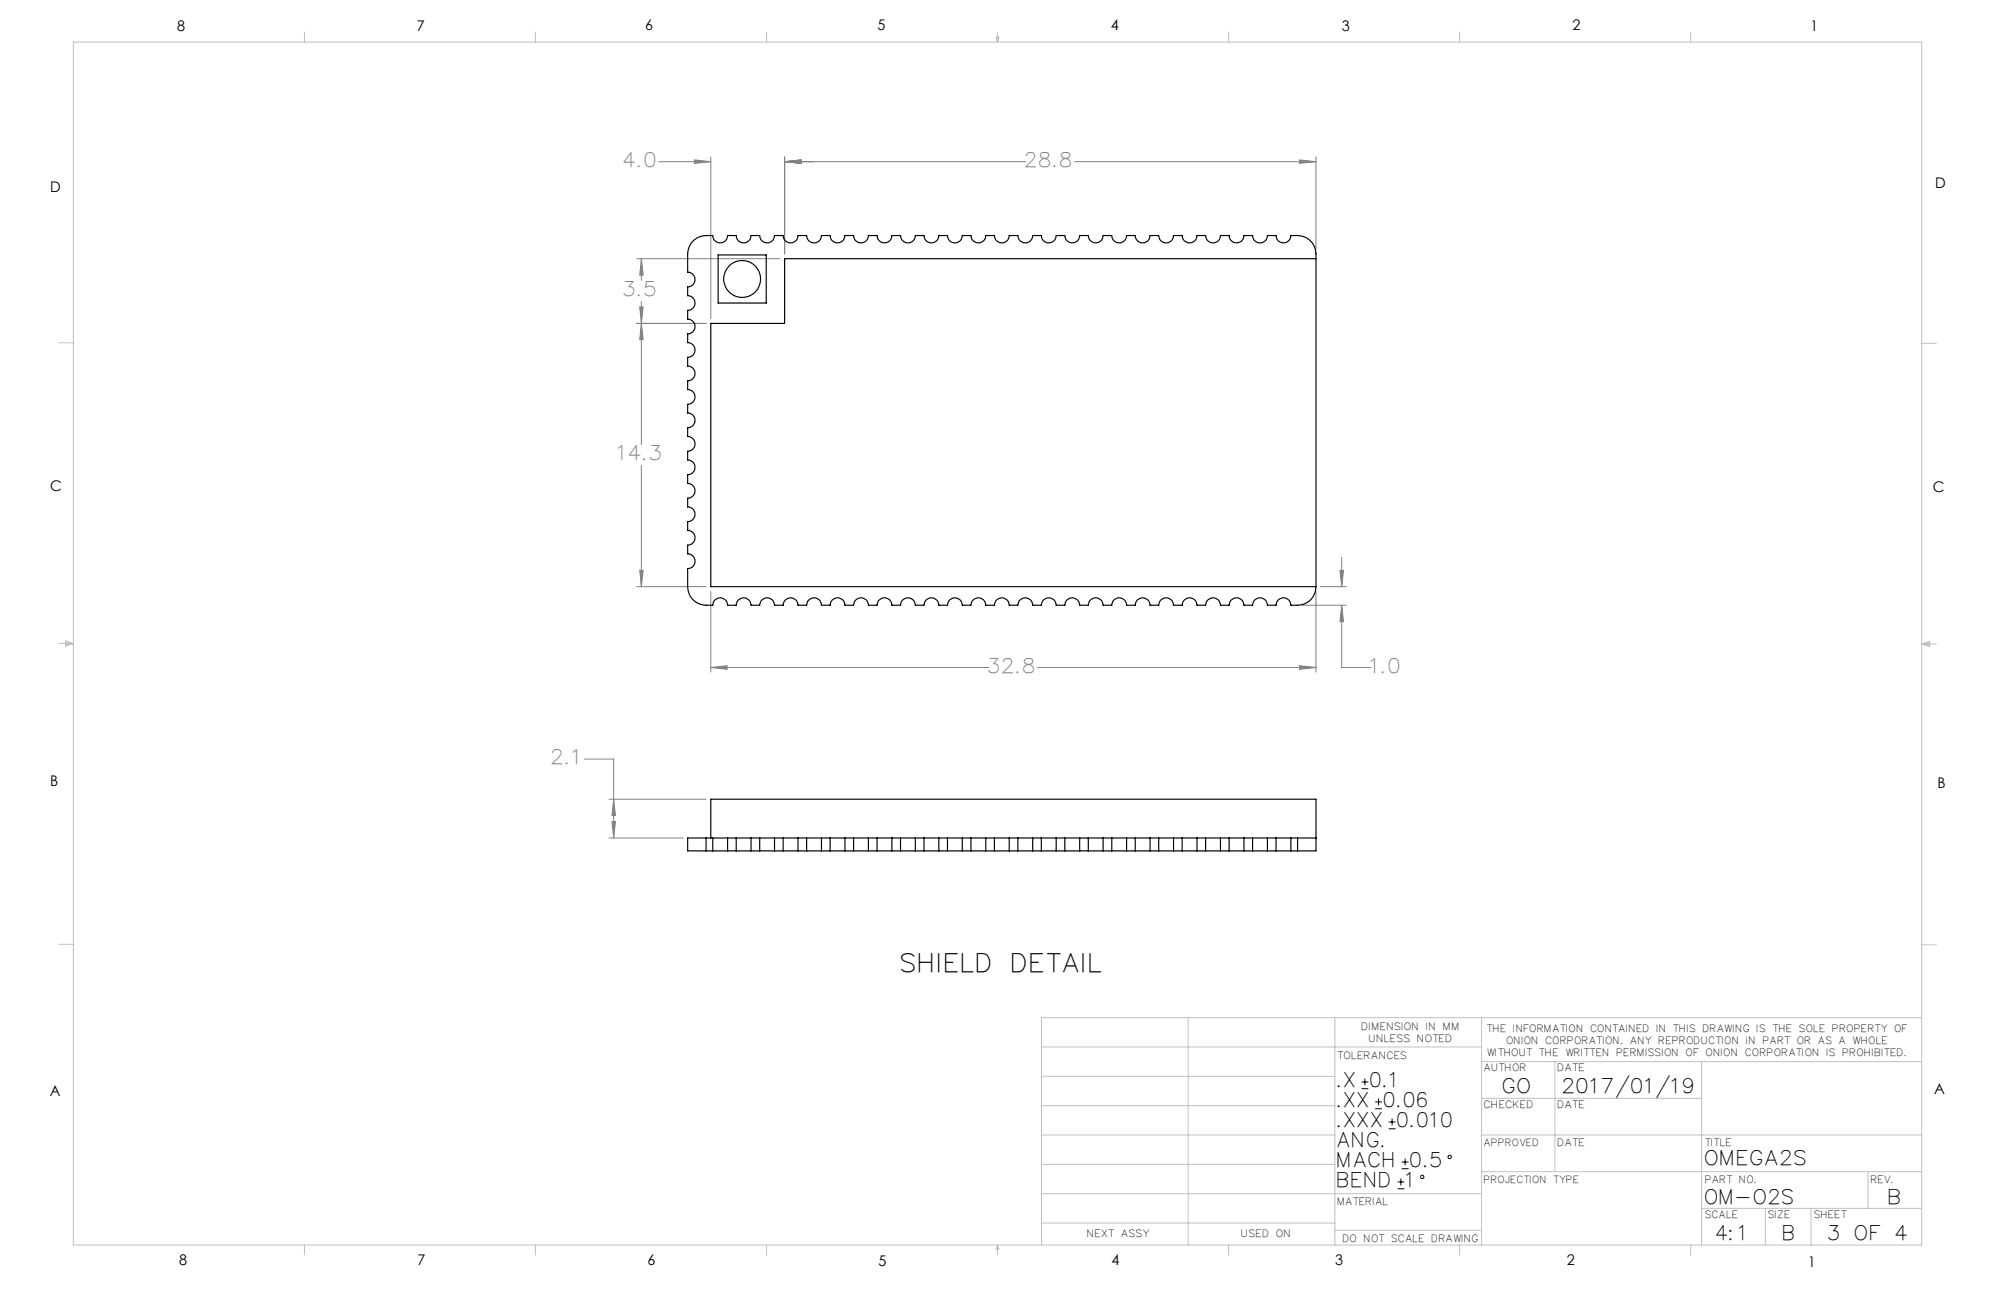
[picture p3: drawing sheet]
<svg xmlns="http://www.w3.org/2000/svg" width="432mm" height="279mm" viewBox="0 0 432 279" stroke-linecap="round" stroke-linejoin="round" font-family="sans-serif">
<g fill="none" stroke="#000" stroke-width=".22">
<path d="M294.7 235.6h1.5M294.7 234.2h1.5M295.4 233.4v1.5M297.6 240h1.5M297.6 238.5h1.5M298.4 237.7v1.5M300.6 244.3h1.4M300.6 242.8h1.4M301.3 242.1v1.5M302.5 257.3h1.5M302.5 255.8h1.5M303.2 255.1v1.4"/>
<path d="M303.4 252.9h1.5M303.4 251.5h1.5M304.1 250.8v1.4"/>
<circle cx="307.8" cy="254.7" r=".38"/>
<circle cx="313.8" cy="250.4" r=".37"/>
</g>
<g fill="none" stroke="#808080" stroke-width=".22">
<path d="M142.6 35h11.2M150.3 34.6l3.5 .4-3.5 .3zM153.8 34v35M169.8 35l3.6-.4v.7zM169.8 34v21M169.8 35h52.2M232.6 35h52.2M281.3 34.6l3.5 .4-3.5 .3zM284.8 34v20M137.8 56h31M138.8 56l.4 3.5h-.7zM138.8 56v4.7"/>
<path d="M137.8 70h15M138.5 66.4h.7l-.4 3.6zM138.8 70l.4 3.5h-.7zM138.8 65.3v30.9M138.8 100.8v26.2M137.8 127h15M138.5 123.4h.7l-.4 3.6zM153.8 128v17.5M281.8 131h9.6M284.8 128v17.5M285.8 127h5.6M290 123.4h.8l-.4 3.6z"/>
<path d="M290.4 131l.4 3.5h-.8zM290.4 131v13.5h6.4M290.4 120.6v6.4M153.8 144.5l3.6-.4v.8zM153.8 144.5h60.2M224.6 144.5h60.2M281.3 144.1l3.5 .4-3.5 .4zM126.5 164.3h6.3v17.1M131.8 173h21M132.5 177.8h.7l-.4 3.6zM132.8 173l.4 3.5h-.7zM131.8 181.4h16"/>
</g>
<g fill="none" stroke="#c0c0c0" stroke-width=".22">
<path d="M15.9 9.1h400v260.4h-400zM65.9 6.9v2.2M115.9 6.9v2.2M165.9 6.9v2.2M215.6 8h.6l-.3 1.1zM215.7 8l.2 1.1M215.9 6.9v2.2M216 8l-.1 1.1M265.9 6.9v2.2M315.9 6.9v2.2M365.9 6.9v2.2M12.7 74.2h3.2"/>
<path d="M415.9 74.3h3.2M12.7 139.3h3.2M14.2 139.1l1.7 .2M14.2 138.7l1.7 .6-1.7 .5zM15.9 139.3l-1.7 .3M415.9 139.4h3.2M415.9 139.4l1.8-.6v1.2zM415.9 139.4l1.8 .3M417.7 139.2l-1.8 .2M12.7 204.4h3.2M415.9 204.5h3.2M225.4 226.6h95.3"/>
<path d="M225.4 239.3h63.5M225.4 232.9h63.5M257.2 220.2v49.3M288.9 220.2v49.3M320.7 220.2v49.3M320.7 237.7h47.6M320.7 229.8h95.2M336.5 229.8v23.8M368.3 229.8v39.7M415.9 220.2h-190.5v49.3M225.4 258.3h95.3M225.4 245.6h63.5"/>
<path d="M225.4 252h63.5M320.7 253.6h95.2M320.7 245.6h95.2M404.3 253.6v7.9M65.9 269.5v2.1M115.9 269.5v2.1M165.9 269.5v2.1M215.9 269.5v2.1M215.9 269.5l.3 .8h-.6zM225.4 264.7h63.5M265.9 269.5v2.1M288.9 266.3h31.8"/>
<path d="M315.9 269.5v2.1M365.9 269.5v2.1M368.3 261.5h47.6M382.1 261.5v8M392 261.5v8"/>
</g>
<path d="M153.8 144.5l3.6-.4v.8zM281.3 144.1l3.5 .4-3.5 .4zM150.3 34.6l3.5 .4-3.5 .3zM169.8 35l3.6-.4v.7zM169.8 35l3.6-.4v.7zM281.3 34.6l3.5 .4-3.5 .3zM138.5 66.4h.7l-.4 3.6zM138.8 56l.4 3.5h-.7zM138.5 123.4h.7l-.4 3.6zM138.8 70l.4 3.5h-.7zM290 123.4h.8l-.4 3.6zM290.4 131l.4 3.5h-.8zM132.8 173l.4 3.5h-.7zM132.5 177.8h.7l-.4 3.6z" fill="#808080"/>
<g fill="none" stroke="#000" stroke-width=".25">
<path d="M150.2 51.9a4.9 4.9 0 0 1 4.1-.9 1.61 1.61 0 0 0 1.6 1.6 1.61 1.61 0 0 0 1.6-1.6h1.8l.1 .4a1.6 1.6 0 0 0 1.8 1.1 1.6 1.6 0 0 0 1.4-1.5h1.8l.1 .4a1.6 1.6 0 0 0 1.8 1.1 1.6 1.6 0 0 0 1.3-1.5h1.9l.1 .4a1.6 1.6 0 0 0 1.7 1.1 1.6 1.6 0 0 0 1.4-1.5h1.9l.1 .4a1.6 1.6 0 0 0 1.7 1.1 1.6 1.6 0 0 0 1.4-1.5h1.9v.4a1.6 1.6 0 0 0 1.8 1.1 1.6 1.6 0 0 0 1.4-1.5h1.8l.1 .4a1.6 1.6 0 0 0 1.8 1.1 1.6 1.6 0 0 0 1.4-1.5h1.8l.1 .4a1.6 1.6 0 0 0 1.8 1.1 1.6 1.6 0 0 0 1.3-1.5h1.9l.1 .4a1.6 1.6 0 0 0 1.7 1.1 1.6 1.6 0 0 0 1.4-1.5h1.9l.1 .4a1.6 1.6 0 0 0 1.7 1.1 1.6 1.6 0 0 0 1.4-1.5h1.9v.4a1.6 1.6 0 0 0 1.8 1.1 1.6 1.6 0 0 0 1.4-1.5h1.8l.1 .4a1.6 1.6 0 0 0 1.8 1.1 1.6 1.6 0 0 0 1.4-1.5h1.8l.1 .4a1.6 1.6 0 0 0 1.8 1.1 1.6 1.6 0 0 0 1.3-1.5h1.9l.1 .4a1.6 1.6 0 0 0 1.7 1.1 1.6 1.6 0 0 0 1.4-1.5h1.9l.1 .4a1.6 1.6 0 0 0 1.7 1.1 1.6 1.6 0 0 0 1.4-1.5h1.9v.4a1.6 1.6 0 0 0 1.8 1.1 1.6 1.6 0 0 0 1.4-1.5h1.8l.1 .4a1.6 1.6 0 0 0 1.8 1.1 1.6 1.6 0 0 0 1.4-1.5h1.8l.1 .4a1.6 1.6 0 0 0 1.8 1.1 1.6 1.6 0 0 0 1.3-1.5h1.9l.1 .4a1.6 1.6 0 0 0 1.7 1.1 1.6 1.6 0 0 0 1.4-1.5h1.9l.1 .4a1.6 1.6 0 0 0 1.7 1.1 1.6 1.6 0 0 0 1.4-1.5h1.9v.4a1.6 1.6 0 0 0 1.8 1.1 1.6 1.6 0 0 0 1.4-1.5h1.8l.1 .4a1.6 1.6 0 0 0 1.8 1.1 1.6 1.6 0 0 0 1.4-1.5h1.8l.1 .4a1.6 1.6 0 0 0 1.8 1.1 1.6 1.6 0 0 0 1.3-1.5h1.9l.1 .4a1.6 1.6 0 0 0 1.7 1.1 1.6 1.6 0 0 0 1.4-1.5h1.9l.1 .4a1.6 1.6 0 0 0 1.7 1.1 1.6 1.6 0 0 0 1.4-1.5 4.6 4.6 0 0 1 4.9 2l.3 .6 .2 1.4v72a4 4 0 0 1-4 4h-1.4l-.1-.4a1.59 1.59 0 0 0-1.7-1.2 1.59 1.59 0 0 0-1.4 1.6h-1.9l-.1-.4a1.59 1.59 0 0 0-1.7-1.2 1.59 1.59 0 0 0-1.4 1.6h-1.9v-.4a1.59 1.59 0 0 0-1.8-1.2 1.59 1.59 0 0 0-1.4 1.6h-1.8l-.1-.4a1.59 1.59 0 0 0-1.8-1.2 1.59 1.59 0 0 0-1.4 1.6h-1.8l-.1-.4a1.59 1.59 0 0 0-1.7-1.2 1.59 1.59 0 0 0-1.4 1.6h-1.9l-.1-.4a1.59 1.59 0 0 0-1.7-1.2 1.59 1.59 0 0 0-1.4 1.6h-1.9l-.1-.4a1.59 1.59 0 0 0-1.7-1.2 1.59 1.59 0 0 0-1.4 1.6h-1.9v-.4a1.59 1.59 0 0 0-1.8-1.2 1.59 1.59 0 0 0-1.4 1.6h-1.8l-.1-.4a1.59 1.59 0 0 0-1.8-1.2 1.59 1.59 0 0 0-1.4 1.6h-1.8l-.1-.4a1.59 1.59 0 0 0-1.7-1.2 1.59 1.59 0 0 0-1.4 1.6h-1.9l-.1-.4a1.59 1.59 0 0 0-1.7-1.2 1.59 1.59 0 0 0-1.4 1.6h-1.9l-.1-.4a1.59 1.59 0 0 0-1.7-1.2 1.59 1.59 0 0 0-1.4 1.6h-1.9v-.4a1.59 1.59 0 0 0-1.8-1.2 1.59 1.59 0 0 0-1.4 1.6h-1.8l-.1-.4a1.59 1.59 0 0 0-1.8-1.2 1.59 1.59 0 0 0-1.4 1.6h-1.8l-.1-.4a1.59 1.59 0 0 0-1.7-1.2 1.59 1.59 0 0 0-1.4 1.6h-1.9l-.1-.4a1.59 1.59 0 0 0-1.7-1.2 1.59 1.59 0 0 0-1.4 1.6h-1.9l-.1-.4a1.59 1.59 0 0 0-1.7-1.2 1.59 1.59 0 0 0-1.4 1.6h-1.9v-.4a1.59 1.59 0 0 0-1.8-1.2 1.59 1.59 0 0 0-1.4 1.6h-1.8l-.1-.4a1.59 1.59 0 0 0-1.8-1.2 1.59 1.59 0 0 0-1.4 1.6h-1.8l-.1-.4a1.59 1.59 0 0 0-1.7-1.2 1.59 1.59 0 0 0-1.4 1.6h-1.9l-.1-.4a1.59 1.59 0 0 0-1.7-1.2 1.59 1.59 0 0 0-1.4 1.6h-1.9l-.1-.4a1.59 1.59 0 0 0-1.7-1.2 1.59 1.59 0 0 0-1.4 1.6h-1.9v-.4a1.59 1.59 0 0 0-1.8-1.2 1.59 1.59 0 0 0-1.4 1.6h-1.8l-.1-.4a1.59 1.59 0 0 0-1.8-1.2 1.59 1.59 0 0 0-1.4 1.6h-1.8l-.1-.4a1.59 1.59 0 0 0-1.7-1.2 1.59 1.59 0 0 0-1.4 1.6 4.6 4.6 0 0 1-4.9-2l-.5-1.3-.1-.7v-4a1.59 1.59 0 0 0 1.6-1.5 1.59 1.59 0 0 0-1.6-1.6v-1.9l.5-.1a1.6 1.6 0 0 0 1.1-1.7 1.6 1.6 0 0 0-1.6-1.4v-1.9h.5a1.6 1.6 0 0 0 1.1-1.8 1.6 1.6 0 0 0-1.6-1.4v-1.9h.5a1.6 1.6 0 0 0 1.1-1.8 1.6 1.6 0 0 0-1.6-1.4v-1.9h.5a1.6 1.6 0 0 0 1.1-1.8 1.6 1.6 0 0 0-1.6-1.3v-2h.5a1.6 1.6 0 0 0 1.1-1.7 1.6 1.6 0 0 0-1.6-1.4v-1.9l.5-.1a1.6 1.6 0 0 0 1.1-1.7 1.6 1.6 0 0 0-1.6-1.4v-1.9h.5a1.6 1.6 0 0 0 1.1-1.8 1.6 1.6 0 0 0-1.6-1.4v-1.9h.5a1.6 1.6 0 0 0 1.1-1.8 1.6 1.6 0 0 0-1.6-1.4v-1.9h.5a1.6 1.6 0 0 0 1.1-1.8 1.6 1.6 0 0 0-1.6-1.3v-2h.5a1.6 1.6 0 0 0 1.1-1.7 1.6 1.6 0 0 0-1.6-1.4v-1.9l.5-.1a1.6 1.6 0 0 0 1.1-1.7 1.6 1.6 0 0 0-1.6-1.4v-1.9h.5a1.6 1.6 0 0 0 1.1-1.8 1.6 1.6 0 0 0-1.6-1.4l.1-4.6a3.9 3.9 0 0 1 1.3-2.4zM155.4 55.2h10.4v10.4h-10.4zM284.8 56h-115v14h-16v57h131M152.8 181.4h-4v2.7h4M152.8 181.4h1.5M152.8 184.1h1.5M152.8 181.4v2.7M153.8 181.4v-8.4h131v11.1h-4M154.3 184.1h3.2M154.3 181.4h3.2M154.3 181.4v2.7M157.5 181.4h1.8"/>
<path d="M157.5 184.1h1.8M157.5 181.4v2.7M159.3 184.1h3.3M159.3 181.4h3.3M159.3 181.4v2.7M162.6 181.4h1.8M162.6 184.1h1.8M162.6 181.4v2.7M164.4 184.1h3.2M164.4 181.4h3.2M164.4 181.4v2.7M167.6 181.4h1.9"/>
<path d="M167.6 184.1h1.9M167.6 181.4v2.7M169.5 184.1h3.2M169.5 181.4h3.2M169.5 181.4v2.7M172.7 181.4h1.9M172.7 184.1h1.9M172.7 181.4v2.7M174.6 184.1h3.2M174.6 181.4h3.2M174.6 181.4v2.7M177.8 181.4h1.9"/>
<path d="M177.8 184.1h1.9M177.8 181.4v2.7M179.7 184.1h3.2M179.7 181.4h3.2M179.7 181.4v2.7M182.9 181.4h1.8M182.9 184.1h1.8M182.9 181.4v2.7M184.7 184.1h3.3M184.7 181.4h3.3M184.7 181.4v2.7M188 181.4h1.8"/>
<path d="M188 184.1h1.8M188 181.4v2.7M189.8 184.1h3.2M189.8 181.4h3.2M189.8 181.4v2.7M193 181.4h1.9M193 184.1h1.9M193 181.4v2.7M194.9 184.1h3.2M194.9 181.4h3.2M194.9 181.4v2.7M198.1 181.4h1.9"/>
<path d="M198.1 184.1h1.9M198.1 181.4v2.7M200 184.1h3.2M200 181.4h3.2M200 181.4v2.7M203.2 181.4h1.9M203.2 184.1h1.9M203.2 181.4v2.7M205.1 184.1h3.2M205.1 181.4h3.2M205.1 181.4v2.7M208.3 181.4h1.8"/>
<path d="M208.3 184.1h1.8M208.3 181.4v2.7M210.1 184.1h3.3M210.1 181.4h3.3M210.1 181.4v2.7M213.4 181.4h1.8M213.4 184.1h1.8M213.4 181.4v2.7M215.2 184.1h3.2M215.2 181.4h3.2M215.2 181.4v2.7M218.4 181.4h1.9"/>
<path d="M218.4 184.1h1.9M218.4 181.4v2.7M220.3 184.1h3.2M220.3 181.4h3.2M220.3 181.4v2.7M223.5 181.4h1.9M223.5 184.1h1.9M223.5 181.4v2.7M225.4 184.1h3.2M225.4 181.4h3.2M225.4 181.4v2.7M228.6 181.4h1.9"/>
<path d="M228.6 184.1h1.9M228.6 181.4v2.7M230.5 184.1h3.2M230.5 181.4h3.2M230.5 181.4v2.7M233.7 181.4h1.8M233.7 184.1h1.8M233.7 181.4v2.7M235.5 184.1h3.3M235.5 181.4h3.3M235.5 181.4v2.7M238.8 181.4h1.8"/>
<path d="M238.8 184.1h1.8M238.8 181.4v2.7M240.6 184.1h3.2M240.6 181.4h3.2M240.6 181.4v2.7M243.8 181.4h1.9M243.8 184.1h1.9M243.8 181.4v2.7M245.7 184.1h3.2M245.7 181.4h3.2M245.7 181.4v2.7M248.9 181.4h1.9"/>
<path d="M248.9 184.1h1.9M248.9 181.4v2.7M250.8 184.1h3.2M250.8 181.4h3.2M250.8 181.4v2.7M254 181.4h1.9M254 184.1h1.9M254 181.4v2.7M255.9 184.1h3.2M255.9 181.4h3.2M255.9 181.4v2.7M259.1 181.4h1.8"/>
<path d="M259.1 184.1h1.8M259.1 181.4v2.7M260.9 184.1h3.3M260.9 181.4h3.3M260.9 181.4v2.7M264.2 181.4h1.8M264.2 184.1h1.8M264.2 181.4v2.7M266 184.1h3.2M266 181.4h3.2M266 181.4v2.7M269.2 181.4h1.9"/>
<path d="M269.2 184.1h1.9M269.2 181.4v2.7M271.1 184.1h3.2M271.1 181.4h3.2M271.1 181.4v2.7M274.3 181.4h1.9M274.3 184.1h1.9M274.3 181.4v2.7M276.2 184.1h3.2M276.2 181.4h3.2M276.2 181.4v2.7M279.4 181.4h1.4"/>
<path d="M279.4 184.1h1.4M279.4 181.4v2.7M280.8 181.4h4M280.8 181.4v2.7"/>
<circle cx="160.6" cy="60.4" r="4"/>
</g>
<text font-size="5.5" x="195.2" y="210.3">SHIELD DETAIL</text>
<g font-size="4.3" fill="#808080">
<text x="135.1" y="36.1">4.0</text>
<text x="222.1" y="36.1">28.8</text>
<text x="135.1" y="64.1">3.5</text>
<text x="133.9" y="99.6">14.3</text>
<text x="214.1" y="145.6">32.8</text>
<text x="296.8" y="145.6">1.0</text>
<text x="119.5" y="165.4">2.1</text>
</g>
<g font-size="4.3">
<text x="289.6" y="235.3">.X 0.1</text>
<text x="289.6" y="239.6">.XX 0.06</text>
<text x="325.4" y="236.5">GO</text>
<text x="338.4" y="236.5">2017/01/19</text>
<text x="289.6" y="243.9">.XXX 0.010</text>
<text x="289.6" y="248.3">ANG.</text>
<text x="289.6" y="252.6">MACH 0.5</text>
<text x="289.6" y="256.9">BEND 1</text>
<text x="369.2" y="252.2">OMEGA2S</text>
<text x="369.2" y="260.6">OM-O2S</text>
<text x="409" y="260.6">B</text>
<text x="371.6" y="268.4">4:1</text>
<text x="386.1" y="268.4">B</text>
<text x="395.8" y="268.4">3 OF 4</text>
</g>
<g font-size="3.2">
<text x="38.3" y="6.7">8</text>
<text x="90.2" y="6.7">7</text>
<text x="139.7" y="6.5">6</text>
<text x="190" y="6.5">5</text>
<text x="240.4" y="6.5">4</text>
<text x="290.4" y="6.7">3</text>
<text x="340.4" y="6.5">2</text>
<text x="391.9" y="6.7">1</text>
<text x="10.9" y="41.6">D</text>
<text x="418.9" y="40.7">D</text>
<text x="10.9" y="106.3">C</text>
<text x="418.4" y="106.4">C</text>
<text x="10.8" y="170.2">B</text>
<text x="419.4" y="170.6">B</text>
<text x="10.8" y="237.2">A</text>
<text x="418.6" y="236.8">A</text>
<text x="38.8" y="273.8">8</text>
<text x="90.4" y="273.8">7</text>
<text x="140.2" y="273.8">6</text>
<text x="190.1" y="273.9">5</text>
<text x="240.5" y="273.8">4</text>
<text x="289" y="273.9">3</text>
<text x="339.1" y="273.8">2</text>
<text x="391.4" y="274.1">1</text>
</g>
<g font-size="2.2">
<text x="294.9" y="222.9">DIMENSION IN MM</text>
<text x="296.4" y="225.5">UNLESS NOTED</text>
<text x="321.9" y="223.3">THE INFORMATION CONTAINED IN THIS DRAWING IS THE SOLE PROPERTY OF</text>
<text x="326.2" y="225.9">ONION CORPORATION. ANY REPRODUCTION IN PART OR AS A WHOLE</text>
<text x="289.6" y="229.2">TOLERANCES</text>
<text x="321.3" y="231.9">AUTHOR</text>
<text x="322" y="228.4">WITHOUT THE WRITTEN PERMISSION OF ONION CORPORATION IS PROHIBITED.</text>
<text x="337.3" y="231.9">DATE</text>
<text x="321.3" y="239.8">CHECKED</text>
<text x="337.3" y="239.8">DATE</text>
<text x="337.3" y="247.9">DATE</text>
<text x="369.2" y="247.9">TITLE</text>
<text x="369.2" y="256">PART NO.</text>
<text x="405.1" y="256">REV.</text>
<text x="289.6" y="260.8">MATERIAL</text>
<text x="369.2" y="263.7">SCALE</text>
<text x="382.8" y="263.7">SIZE</text>
<text x="392.8" y="263.7">SHEET</text>
<text x="235.4" y="267.7">NEXT ASSY</text>
<text x="268.8" y="267.7">USED ON</text>
<text x="290.8" y="268.8">DO NOT SCALE DRAWING</text>
</g>
<g font-size="2.1">
<text x="321.3" y="247.9">APPROVED</text>
<text x="321.3" y="256">PROJECTION TYPE</text>
</g>
</svg>
